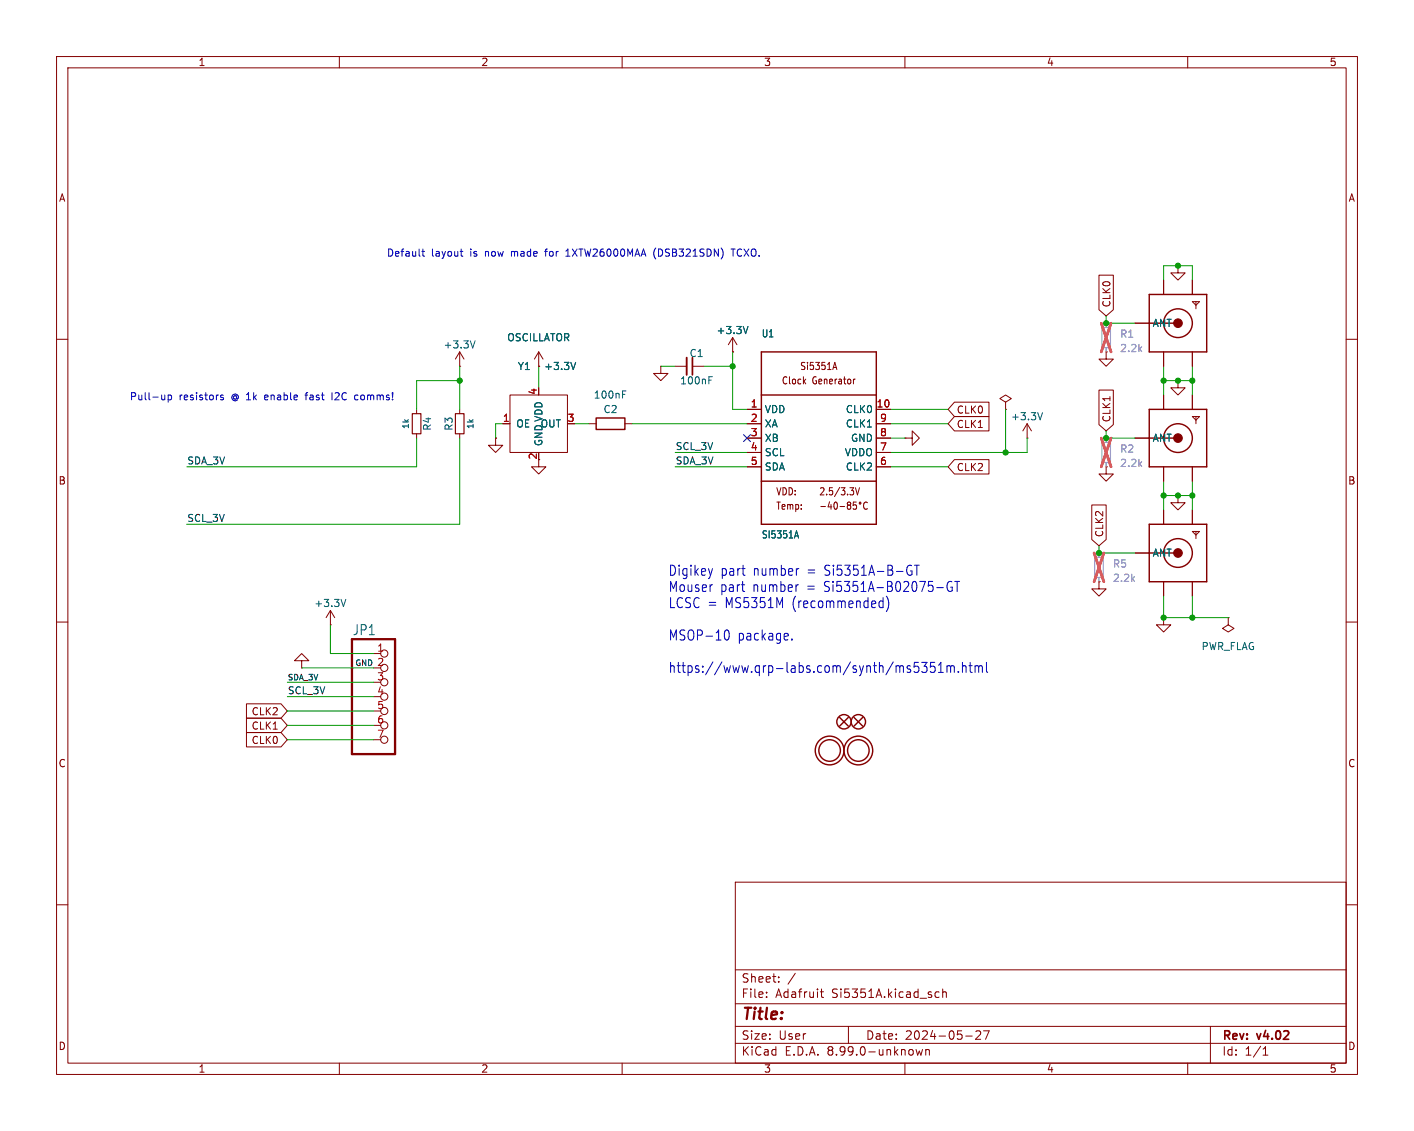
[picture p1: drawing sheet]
<svg xmlns="http://www.w3.org/2000/svg" width="250mm" height="200mm" viewBox="0 0 250 200" stroke-linecap="round" stroke-linejoin="round" font-family="sans-serif">
<g fill="none" stroke="#840000" stroke-width=".18">
<path d="M10 10h230v180h-230zM12 12h226v176h-226zM60 10v2M110 10v2M160 10v2M210 10v2M129.5 59.7l-.7 1.3M129.5 59.7l.8 1.3M129.5 59.7v2.5M194.3 48.7h2.6v6.1l-1.3 1.1-1.3-1.1zM200.7 57.2h2.5M205.7 49.5v2.6"/>
<path d="M208.3 47v1.3h1.2l-1.2 1.2-1.3-1.2h1.3M208.3 47h.1M210.8 49.5v2.6M210.8 53.3h1.3l-.6 .7zM211.5 53.3v1.3M10 60h2M73.7 72.4v.8M73.7 76.7v.8M81.3 64.8h.1M81.3 62.2v2.6M81.3 72.4v.8M81.3 76.7v.8"/>
<path d="M81.3 62.2l-.8 1.3M81.3 62.2l.7 1.3M87.6 77.5v1.2h1.3l-1.3 1.3-1.2-1.3h1.2M87.6 77.5h.1M88.9 74.9h1.3M90.2 69.9h10.1v10.1h-10.1zM95.2 64.8h.1M95.2 62.2l-.7 1.3M95.2 62.2l.8 1.3M95.2 62.2v2.6M104.1 74.9h1.3M110.5 74.9h1.3"/>
<path d="M116.8 64.8v1.2h1.3l-1.3 1.3-1.2-1.3h1.2M116.8 64.8h.1M119.4 64.8h2M122.4 64.8h2.1M129.5 62.2h.1M132.1 74.9h2.5M132.1 72.4h2.5M132.1 77.5h2.5M147.4 65h.5M147.6 64.1l.4 1.2M151.2 67l-.2 .1M154.9 74.9h2.6"/>
<path d="M154.9 72.4h2.6M154.9 77.5h2.6M160 77.5h1.3v-1.3l1.3 1.3-1.3 1.2v-1.2M160 77.5h.1M168.8 73.7h6.1v2.5h-6.1l-1.2-1.3zM168.8 71.1h6.1v2.6h-6.1l-1.2-1.3zM177.8 71.1l1-.6-1-.6-1 .6 1 .6v1.3M177.8 72.4h.1M181.6 77.5h.1M181.6 74.9l-.8 1.3M181.6 74.9l.8 1.3M181.6 74.9v2.6"/>
<path d="M194.3 69h2.6v6.1l-1.3 1.1-1.3-1.1zM195.6 62.2v1.3h1.2l-1.2 1.3-1.3-1.3h1.3M195.6 62.2h.1M200.7 77.5h2.5M205.7 62.2v2.6M205.7 69.9v2.5M208.3 67.3v1.3h1.2l-1.2 1.3-1.3-1.3h1.3M208.3 67.3h.1M210.8 62.2v2.6M210.8 69.9v2.5M210.8 73.7h1.3l-.6 .6zM211.5 73.7v1.2"/>
<path d="M238 60h2M95.2 81.3v1.3h1.3l-1.3 1.2-1.2-1.2h1.2M132.1 80h2.5M132.1 82.6h2.5M145.1 89.6h.9M146.7 88.7l-.3 .9h.7M146.9 89.2v.9M147.6 88.8h.1a.72 .72 0 0 1 0 1.3 .95 .95 0 0 1-.1-1.3zM148.5 89.6h.8M150 89.3l-.2-.2 .2-.3h.3l.1 .2-.2 .3M150 89.3l-.2 .3 .1 .3 .1 .2 .3-.1 .1-.2v-.3l-.2-.2M150 89.3h.2"/>
<path d="M151.2 86.2l.4 1.3 .4-1.3M151.4 88.8h-.5l-.1 .6 .2-.1h.4v.6l-.2 .2-.4-.2M153.4 88.9l-.1-.1a.62 .62 0 0 0-.7 .5 .62 .62 0 0 0 .4 .8l.4-.2M154.9 80h2.6M154.9 82.6h2.6M168.8 81.3h6.1v2.5h-6.1l-1.2-1.2zM193 89.3h2.6v6.1l-1.3 1.1-1.3-1.1zM195.6 82.6v1.2h1.2l-1.2 1.3-1.3-1.3h1.3M195.6 82.6h.1M200.7 97.8h2.5M205.7 82.6v2.5M205.7 90.2v2.5"/>
<path d="M208.3 87.6v1.3h1.2l-1.2 1.3-1.3-1.3h1.3M208.3 87.6h.1M210.8 94h1.3l-.6 .6zM210.8 82.6v2.5M210.8 90.2v2.5M211.5 94v1.3M10 110h2M53.3 116.8h1.3l-1.3-1.2-1.2 1.2h1.2v1.3M53.3 118.1h.1M58.4 110.5h.1M58.4 108l-.7 1.2M58.4 108l.8 1.2"/>
<path d="M58.4 108v2.5M66 115.6h1.3M194.3 102.9v1.2h1.3l-1.3 1.3-1.3-1.3h1.3M194.3 102.9h.1M205.7 109.2v1.3h1.3l-1.3 1.3-1.2-1.3h1.2M205.7 109.2h.1M205.7 102.9v2.5M210.8 102.9v2.5M217.2 109.2v1.3l1 .6-1 .7-1-.7 1-.6M217.2 109.2h.1M238 110h2M43.6 127h6.1l1.1 1.3-1.1 1.2h-6.1z"/>
<path d="M43.6 124.5h6.1l1.1 1.2-1.1 1.3h-6.1zM43.6 129.5h6.1l1.1 1.3-1.1 1.3h-6.1zM66 120.7h1.3M66 125.7h1.3M66 128.3h1.3M66 130.8h1.3M130 156h108v32h-108zM10 160h2M130 177.5h108M130 171.5h108M135.5 176.2v.2M135.5 175.5v.1"/>
<path d="M137.7 173.5v.2M137.7 172.8v.1M140.6 172.1l-1.3 1.9M145 175.4h.6M145.3 174.9v1.3l.3 .2M165.5 175.5h.5M165.5 176.3h.5M166.7 175.5l.2-.1 .4 .1v.9M166.7 174.9v1.5M238 160h2M60 188v2M110 188v2"/>
<path d="M130 184.5h108M130 181.5h108M150 181.5v3M160 188v2M162 185.6l.3 1 .2-.7 .3 .7 .3-1M163.7 185.6v1M163.7 185.7l.2-.1 .4 .1v.9M170.8 183.2h1.1M172.5 182.4l.6-.1 .2 .1 .1 .3-.9 1.1h.9M173.9 182.3h1l-.6 1.5M210 188v2M214 181.5v6.5"/>
<path d="M223.3 186.6h.9M223.3 185.5l.5-.4v1.5"/>
<circle cx="152.1" cy="88.9" r=".17"/>
<circle cx="67.9" cy="115.6" r=".63"/>
<circle cx="67.9" cy="118.1" r=".63"/>
<circle cx="67.9" cy="125.7" r=".63"/>
<circle cx="67.9" cy="120.7" r=".63"/>
<circle cx="67.9" cy="130.8" r=".63"/>
<circle cx="67.9" cy="123.2" r=".63"/>
<circle cx="67.9" cy="128.3" r=".63"/>
</g>
<g fill="none" stroke="#840000" stroke-width=".25">
<path d="M203.2 52.1h10.2v10.1h-10.2zM203.2 57.2h5.1M105.4 73.9h5.1v2h-5.1zM134.6 62.2h20.3v30.5h-20.3zM134.6 69.9h20.3M203.2 72.4h10.2v10.2h-10.2zM203.2 77.5h5.1M134.6 85.1h20.3M203.2 92.7h10.2v10.2h-10.2zM203.2 97.8h5.1M148.5 126.9l1.5 1.5M150 126.9l-1.5 1.5"/>
<path d="M151 126.9l1.5 1.5M152.5 126.9l-1.5 1.5"/>
<circle cx="208.3" cy="57.1" r="2.54"/>
<circle cx="208.3" cy="77.5" r="2.54"/>
<circle cx="208.3" cy="97.8" r="2.54"/>
<circle cx="146.7" cy="132.7" r="2.54"/>
<circle cx="146.7" cy="132.7" r="1.9"/>
<circle cx="149.2" cy="127.6" r="1.27"/>
<circle cx="151.8" cy="132.7" r="2.54"/>
<circle cx="151.8" cy="132.7" r="1.9"/>
<circle cx="151.8" cy="127.6" r="1.27"/>
</g>
<path d="M132.3 57.7l-.5 1.3M84 60.3l-.4 1.2M101.8 64.1l-.4 1.2M110.1 69.7h.4M110.1 69.1h.6M125.3 67.2h.5M125.3 66.6h.6M184.3 73l-.4 1.2M140.6 94.8h.5M140.8 93.9l.4 1.2M61.1 106l-.4 1.3" fill="none" stroke="#006464" stroke-width=".18"/>
<path d="M194.8 57.9h1.5v3.6h-1.5zM194.8 78.2h1.5v3.6h-1.5zM193.5 98.6h1.6v3.5h-1.6z" fill="none" stroke="#a1a1a1" stroke-width=".2"/>
<path d="M195.6 57.2v.7M195.6 61.5v.7M195.6 77.5v.7M194.3 97.8v.8M195.6 81.8v.8M194.3 102.1v.8" fill="none" stroke="#a1a1a1" stroke-width=".18"/>
<path d="M194.7 57.2l1.7 5M196.4 57.2l-1.7 5M194.7 77.5l1.7 5.1M196.4 77.5l-1.7 5.1M193.4 97.8l1.8 5.1M195.2 97.8l-1.8 5.1" fill="none" stroke="#e65255" stroke-width=".46"/>
<path d="M62.2 113h7.6v20.4h-7.6z" fill="none" stroke="#840000" stroke-width=".41"/>
<path d="M122.4 63.2v3.1" fill="none" stroke="#840000" stroke-width=".3"/>
<path d="M121.4 63.2v3.1" fill="none" stroke="#840000" stroke-width=".33"/>
<path d="M72.9 73.2h1.5v3.5h-1.5zM80.5 73.2h1.5v3.5h-1.5z" fill="none" stroke="#840000" stroke-width=".2"/>
<g fill="#840000" stroke="#840000" stroke-width=".18">
<circle cx="208.3" cy="97.8" r=".77"/>
<circle cx="208.3" cy="57.2" r=".77"/>
<circle cx="208.3" cy="77.5" r=".77"/>
</g>
<g fill="none" stroke="#009600" stroke-width=".18">
<path d="M195.6 55.9v1.3h5.1M205.7 49.5v-2.5h5.1v2.5M73.7 77.5v5.1h-40.7M81.3 67.3h-7.6v5.1M81.3 77.5v15.2h-48.3M81.3 64.8v7.6M88.9 74.9h-1.3v2.6M95.2 64.8v3.8M101.6 74.9h2.5M111.8 74.9h20.3M116.8 64.8h2.6M124.5 64.8h5"/>
<path d="M129.5 62.2v10.2h2.6M157.5 74.9h10.1M157.5 72.4h10.1M157.5 77.5h2.5M177.8 72.4v7.6M181.6 77.5v2.5h-24.1M195.6 76.2v1.3h5.1M205.7 64.8v5.1M205.7 67.3h5.1M210.8 64.8v5.1M119.4 82.6h12.7M119.4 80h12.7"/>
<path d="M157.5 82.6h10.1M194.3 96.5v1.3h6.4M205.7 85.1v5.1M205.7 87.6h5.1M210.8 85.1v5.1M53.3 118.1h12.7M58.4 110.5v5.1h7.6M205.7 105.4v3.8h11.5M210.8 105.4v3.8M50.8 130.8h15.2M50.8 128.3h15.2M50.8 125.7h15.2"/>
<path d="M50.8 123.2h15.2M50.8 120.7h15.2"/>
</g>
<path d="M131.5 76.9l1.2 1.2M132.7 76.9l-1.2 1.2" fill="none" stroke="#000084" stroke-width=".18"/>
<g fill="none" stroke="#0000c2" stroke-width=".18">
<path d="M74.6 44.5h.5M74.8 44v1.1l.3 .2M81.4 44.5h.4M81.5 45.1l.3 .2M96.3 44.5h.5M96.5 44.1v1.2M100 45.3h.8M100 44.4l.4-.4v1.3M116 43.9a1.46 1.46 0 0 0 0 1.9M129.3 44h.7M129.6 44v1.3M29.1 69.9v.8"/>
<path d="M29.1 70.6l-.3 .1M29.7 69.9h.4l.2 .2-.1 .5h-.5M29.7 69.9v1.2M39.5 69.9h-.3l-.2 .1v.2l.5 .1v.3h-.5M53.9 69.9h.5M54.2 69.5l-.1 1.2M58.7 69.4v1.3M62.8 70.6h.5M62.8 69.9h.5M161.7 100h.8M162.1 100v1.7M126 100.5l-.4 1.2"/>
<path d="M128.1 112.1l.1-.5 .4-.2a1.23 1.23 0 0 1 0 1.8l-.4-.2-.1-.5M140 113v.2M155.7 106.3l.4 .1M156.1 105.7v1.8M156.1 107.4l-.4 .1M156.8 105.5a2.34 2.34 0 0 1-.1 2.6M160.6 100h.6M161 101h.2v.6l-.2 .1-.4-.1M162.4 118v.7M163 117.1h.9l-.5 .7 .4 .2v.7l-.2 .2h-.4l-.2-.2M165.3 117.1h-.7l-.1 .9 .2-.2 .5 .1 .1 .2v.6l-.2 .2h-.4l-.2-.2M165.6 103.9h1.2"/>
<path d="M165.9 118.9h.9M165.9 117.6l.5-.5v1.8M167.4 117.7v1.2M167.4 117.9a.37 .37 0 0 1 .6-.1l.1 .2M168.1 118l.2-.3 .4 .1v1.1M168.1 118v.9M168.3 102.9a.51 .51 0 0 0-.8 .3l-.1 .6a.68 .68 0 0 0 .7 .8l.3-.2v-.6h-.3M168.8 102.8h.9M169.2 102.8v1.8M169.5 118.7v.2M170.2 117.9a.37 .37 0 0 1 .5-.1l.1 1.1M170.2 117.1v1.8"/>
<path d="M171.3 117.7h.6M171.5 117.1v1.6l.1 .1 .3 .1M172.4 117.9a.37 .37 0 0 1 .6-.1v.2M172.4 117.7v1.2M173 118l.3-.3 .3 .1 .1 1.1M173 118v.9M174.4 117.1v1.6l.2 .2"/>
</g>
<g fill="#009600" stroke="#009600" stroke-width=".18">
<circle cx="195.6" cy="57.2" r=".46"/>
<circle cx="208.3" cy="67.3" r=".46"/>
<circle cx="210.8" cy="67.3" r=".46"/>
<circle cx="208.3" cy="47" r=".46"/>
<circle cx="205.7" cy="67.3" r=".46"/>
<circle cx="177.8" cy="80" r=".46"/>
<circle cx="195.6" cy="77.5" r=".46"/>
<circle cx="129.5" cy="64.8" r=".46"/>
<circle cx="81.3" cy="67.3" r=".46"/>
<circle cx="210.8" cy="109.2" r=".46"/>
<circle cx="205.7" cy="109.2" r=".46"/>
<circle cx="194.3" cy="97.8" r=".46"/>
<circle cx="208.3" cy="87.6" r=".46"/>
<circle cx="210.8" cy="87.6" r=".46"/>
<circle cx="205.7" cy="87.6" r=".46"/>
</g>
<text font-size="2.8" fill="#840000" x="131" y="180.9">Title:</text>
<g font-size="2.5" fill="#0000c2">
<text x="118.1" y="102">Digikey</text>
<text x="127.4" y="102">part</text>
<text x="133.2" y="102">number</text>
<text x="142.9" y="102">=</text>
<text x="146.1" y="102">Si5351A-B-GT</text>
<text x="118.1" y="104.8">Mouser</text>
<text x="118.1" y="107.7">LCSC =</text>
<text x="127.3" y="104.8">part</text>
<text x="128.3" y="107.7">MS5351M</text>
<text x="133.2" y="104.8">number</text>
<text x="140.2" y="107.7">(recommended)</text>
<text x="142.8" y="104.8">=</text>
<text x="146" y="104.8">Si5351A-B02075-GT</text>
<text x="118.1" y="113.4">MSOP-10</text>
<text x="130.4" y="113.4">package.</text>
<text x="118.1" y="119.1">https://www.qrp-labs.com/synth/ms5351m.html</text>
</g>
<text font-size="2.5" fill="#006464" x="62.3" y="112.5">JP1</text>
<g font-size="2.1" fill="#840000">
<text x="131" y="174">Sheet:</text>
<text x="131" y="176.7">File:</text>
<text x="137.1" y="176.7">Adafruit</text>
<text x="147.1" y="176.7">Si5351A.kicad_sch</text>
<text x="131" y="184.1">Size:</text>
<text x="137.7" y="184.1">User</text>
<text x="153" y="184.1">Date:</text>
<text x="160" y="184.1">2024-05-27</text>
<text x="216" y="184.3">Rev:</text>
<text x="222.4" y="184.3">v4.02</text>
<text x="131" y="186.9">KiCad</text>
<text x="138.7" y="186.9">E.D.A.</text>
<text x="146.3" y="186.9">8.99.0-unknown</text>
<text x="216" y="186.9">Id:</text>
<text x="220.1" y="186.9">1/1</text>
</g>
<g font-size="1.8" fill="#840000">
<text x="35" y="11.9">1</text>
<text x="85" y="11.9">2</text>
<text x="135" y="11.9">3</text>
<text x="185" y="11.9">4</text>
<text x="235" y="11.9">5</text>
<text x="10.3" y="35.9">A</text>
<text x="238.4" y="35.9">A</text>
<text x="196.5" y="54.5" transform="rotate(-90 196.5 54.5)">CLK0</text>
<text x="141.4" y="65.6">Si5351A</text>
<text x="138.1" y="68.2">Clock</text>
<text x="143.6" y="68.2">Generator</text>
<text x="169.1" y="75.9">CLK1</text>
<text x="169.1" y="73.3">CLK0</text>
<text x="196.5" y="74.8" transform="rotate(-90 196.5 74.8)">CLK1</text>
<text x="169.1" y="83.5">CLK2</text>
<text x="10.3" y="85.9">B</text>
<text x="137.1" y="87.8">VDD:</text>
<text x="144.8" y="87.8">2.5/3.3V</text>
<text x="238.3" y="85.9">B</text>
<text x="137.1" y="90.3">Temp:</text>
<text x="195.3" y="95.1" transform="rotate(-90 195.3 95.1)">CLK2</text>
<text x="44.4" y="129.2">CLK1</text>
<text x="44.4" y="126.7">CLK2</text>
<text x="44.4" y="131.8">CLK0</text>
<text x="10.3" y="135.9">C</text>
<text x="238.3" y="135.9">C</text>
<text x="10.3" y="185.9">D</text>
<text x="238.3" y="185.9">D</text>
<text x="35" y="189.9">1</text>
<text x="85" y="189.9">2</text>
<text x="135" y="189.9">3</text>
<text x="185" y="189.9">4</text>
<text x="235" y="189.9">5</text>
</g>
<g font-size="1.8" fill="#0000c2">
<text x="68.3" y="45.5">Default</text>
<text x="76.3" y="45.5">layout</text>
<text x="83.2" y="45.5">is</text>
<text x="86" y="45.5">now</text>
<text x="90.8" y="45.5">made</text>
<text x="97.1" y="45.5">for</text>
<text x="100.9" y="45.5">1XTW26000MAA</text>
<text x="116.6" y="45.5">(DSB321SDN)</text>
<text x="130.7" y="45.5">TCXO.</text>
<text x="22.9" y="70.9">Pull-up</text>
<text x="31.7" y="70.9">resistors</text>
<text x="41" y="70.9">@ 1k</text>
<text x="47.3" y="70.9">enable</text>
<text x="54.7" y="70.9">fast</text>
<text x="59.5" y="70.9">I2C</text>
<text x="63.8" y="70.9">comms!</text>
</g>
<g font-size="1.8" fill="#006464">
<text x="126.6" y="59.3">+3.3V</text>
<text x="134.6" y="59.9">U1</text>
<text x="203.7" y="58">ANT</text>
<text x="78.3" y="61.8">+3.3V</text>
<text x="89.6" y="60.6">OSCILLATOR</text>
<text x="91.5" y="65.6">Y1</text>
<text x="96.1" y="65.6">+3.3V</text>
<text x="121.8" y="63.3">C1</text>
<text x="104.9" y="70.7">100nF</text>
<text x="120.2" y="68.2">100nF</text>
<text x="76.4" y="76.3" transform="rotate(-90 76.4 76.3)">R4</text>
<text x="80.2" y="76.3" transform="rotate(-90 80.2 76.3)">R3</text>
<text x="91.2" y="75.8">OE</text>
<text x="95.5" y="75.8">OUT</text>
<text x="106.6" y="73.3">C2</text>
<text x="135.1" y="73.3">VDD</text>
<text x="135.1" y="75.8">XA</text>
<text x="149.5" y="73.3">CLK0</text>
<text x="149.5" y="75.8">CLK1</text>
<text x="178.7" y="74.5">+3.3V</text>
<text x="96.1" y="79" transform="rotate(-90 96.1 79)">GND VDD</text>
<text x="135.1" y="78.3">XB</text>
<text x="135.1" y="80.9">SCL</text>
<text x="135.1" y="83.4">SDA</text>
<text x="149.3" y="80.9">VDDO</text>
<text x="149.5" y="83.4">CLK2</text>
<text x="150.4" y="78.3">GND</text>
<text x="203.7" y="78.3">ANT</text>
<text x="134.6" y="95.4">SI5351A</text>
<text x="203.7" y="98.7">ANT</text>
<text x="55.5" y="107.5">+3.3V</text>
<text x="212.4" y="115.2">PWR_FLAG</text>
</g>
<g font-size="1.8" fill="#989898">
<text x="198" y="59.9">R1</text>
<text x="198" y="62.5">2.2k</text>
<text x="198" y="80.2">R2</text>
<text x="198" y="82.8">2.2k</text>
<text x="196.7" y="100.6">R5</text>
<text x="196.7" y="103.1">2.2k</text>
</g>
<g font-size="1.8" fill="#a90000">
<text x="95" y="69.9" transform="rotate(-90 95 69.9)">4</text>
<text x="88.8" y="74.7">1</text>
<text x="100.3" y="74.7">3</text>
<text x="132.6" y="72.1">1</text>
<text x="132.6" y="74.7">2</text>
<text x="132.6" y="77.2">3</text>
<text x="154.9" y="72.1">10</text>
<text x="155.5" y="77.2">8</text>
<text x="155.5" y="74.7">9</text>
<text x="95" y="81.4" transform="rotate(-90 95 81.4)">2</text>
<text x="132.6" y="79.8">4</text>
<text x="132.6" y="82.3">5</text>
<text x="155.5" y="82.3">6</text>
<text x="155.5" y="79.8">7</text>
<text x="66.6" y="115.3">1</text>
<text x="66.6" y="117.9">2</text>
<text x="66.6" y="120.4">3</text>
<text x="66.6" y="122.9">4</text>
<text x="66.6" y="125.5">5</text>
<text x="66.6" y="128">6</text>
<text x="66.6" y="130.6">7</text>
</g>
<g font-size="1.7" fill="#0f0f0f">
<text x="33" y="82.2">SDA_3V</text>
<text x="119.4" y="79.7">SCL_3V</text>
<text x="119.4" y="82.2">SDA_3V</text>
<text x="33" y="92.4">SCL_3V</text>
<text x="50.8" y="122.8">SCL_3V</text>
</g>
<g font-size="1.4" fill="#006464">
<text x="72.6" y="76" transform="rotate(-90 72.6 76)">1k</text>
<text x="84" y="76" transform="rotate(-90 84 76)">1k</text>
</g>
<g font-size="1.4" fill="#0f0f0f">
<text x="62.7" y="117.8">GND</text>
<text x="50.8" y="120.4">SDA_3V</text>
</g>
</svg>
